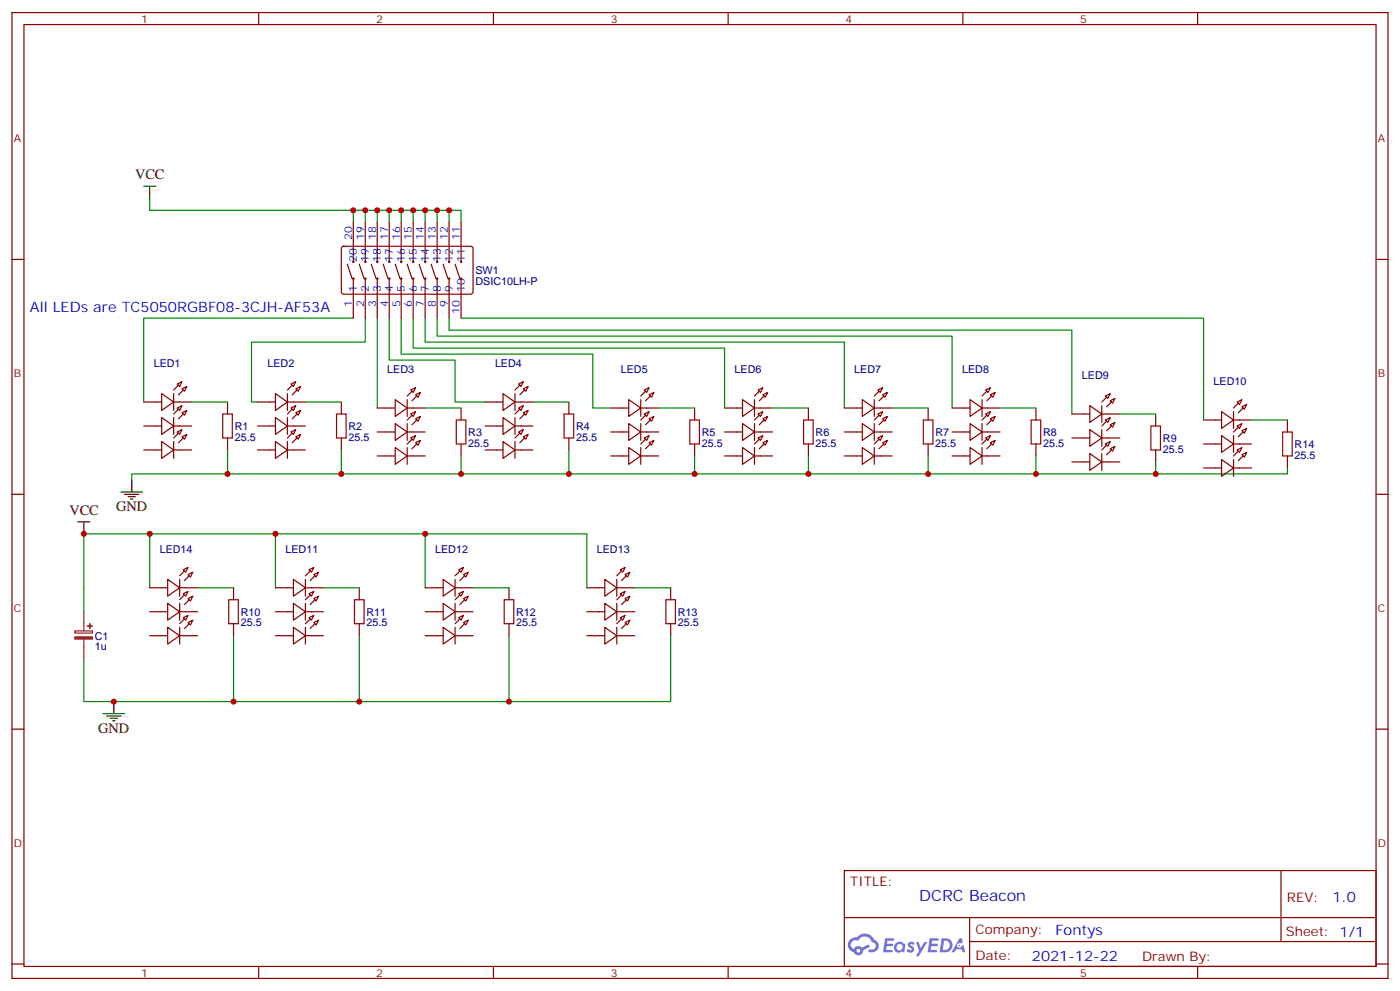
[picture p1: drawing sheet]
<svg xmlns="http://www.w3.org/2000/svg" width="412mm" height="292mm" viewBox="0 0 412 292" stroke-linecap="round" stroke-linejoin="round" font-family="sans-serif">
<g fill="none" stroke="#870000" stroke-width=".35">
<path d="M3.5 3.7h405.4v284.3h-405.4zM7.1 7.2h398.2v277.3h-398.2zM76.2 3.7v3.5M145.3 3.7v3.5M214.5 3.7v3.5M283.6 3.7v3.5M352.8 3.7v3.5M3.5 76.4h3.6M405.3 76.4h3.6M3.5 145.5h3.6M405.3 145.5h3.6M3.5 214.7h3.6"/>
<path d="M405.3 214.7h3.6M248.7 256.3h156.6v28.2h-156.6zM377.3 256.3v20.9M248.7 270.1h156.5M285.6 277.2h119.6M285.6 270.1v14.2M3.5 283.8h3.6M76.2 284.5v3.5M145.3 284.5v3.5M214.5 284.5v3.5M283.6 284.5v3.5M352.8 284.5v3.5"/>
<path d="M405.3 283.8h3.6"/>
</g>
<g fill="#5487ff">
<path d="M267.7 277.5a1.22 1.22 0 0 1 1.7 .2l-.4 .6a.47 .47 0 0 0-.3-.4 .47 .47 0 0 0-.5 .2l.1 .2a1.14 1.14 0 0 1 .8 1.8 1.14 1.14 0 0 1-1.9 0l-.2-.2 .5-.6 .7 .5a.29 .29 0 0 0 .3-.3 .29 .29 0 0 0-.2-.3 1.04 1.04 0 0 1-.6-1.7z"/>
<path d="M260.7 276.2h2.4l.3 .2-.2 .5-1.8 .1-.1 .8h1.5l.3 .4-.3 .4h-1.6l-.2 1.1h1.7l.2 .3-.2 .3-2.6 .1z"/>
<path d="M273.8 276.2h2.4l.3 .2-.1 .5-1.8 .1-.2 .8h1.6l.3 .4-.4 .4-1.6-.1-.1 1.1 1.7 .1 .2 .3-.2 .3-2.6 .1z"/>
<path d="M282.6 276.2h.7l.3 1.3-.6 .3a.69 .69 0 0 0-1 .3 .69 .69 0 0 0 .4 .9 .69 .69 0 0 0 .9-.6l.5-.2 .6 2.2h-.8l-.2-.9h-1.8l-.5 .9h-.8z"/>
<path d="M269.8 277.3h.8l.6 1.8 1.1-1.8h.9l-2.6 4.2h-.8l.9-1.5z"/>
<path d="M277.4 276.2l-.6 4.2h1.3a2.11 2.11 0 0 0 2.5-2.1 2.11 2.11 0 0 0-2.5-2.1zM278.1 277a1.39 1.39 0 0 1 1.7 1.4 1.39 1.39 0 0 1-1.8 1.2h-.3z"/>
<path d="M263.7 277.8a1.54 1.54 0 0 0-.1 2.2 1.54 1.54 0 0 0 2.2 .1l.6 .3 .3-2.3-.2-.3h-.4a1.49 1.49 0 0 0-2.4 0zM264 278.8a.94 .94 0 0 1 1.8 0 .94 .94 0 0 1-1.8 0z"/>
<path d="M250.4 276.6a2.18 2.18 0 0 0 1.1 3.7 1.44 1.44 0 0 0 1.6 .9 1.44 1.44 0 0 0 1.2-1.4l2-1.1-.5-.7-1.9 1a1.47 1.47 0 0 0-2.4 .4 1.39 1.39 0 0 1-.7-1.9 1.39 1.39 0 0 1 2-.5 2.12 2.12 0 0 1 2.2-1.3 2.12 2.12 0 0 1 1.9 1.7 1.14 1.14 0 0 1 1.1 1.4 1.14 1.14 0 0 1-1.7 .7 .43 .43 0 0 0-.5 .4 .43 .43 0 0 0 .4 .5 1.98 1.98 0 0 0 2.5-1.2 1.98 1.98 0 0 0-1.2-2.6 3.1 3.1 0 0 0-5.3-.6l-.9 .1zM252.3 279.9a.55 .55 0 0 1 1.1 0 .55 .55 0 0 1-1.1 0z"/>
<circle cx="282.6" cy="278.3" r=".26"/>
</g>
<g fill="none" stroke="#008700" stroke-width=".35">
<path d="M44.1 58.4v3.5h91.7v3.5M104.1 61.9v3.5M107.6 61.9v3.5M111.1 61.9v3.5M114.7 61.9v3.5M118.2 61.9v3.5M121.7 61.9v3.5M125.2 61.9v3.5M128.8 61.9v3.5M132.3 61.9v3.5M104.1 93.7h-61.8v24.7M107.6 93.7v7h-33.5v17.7h1.7"/>
<path d="M111.1 93.7v26.4M114.7 93.7v12.3h19.4v12.4h8.8M118.2 93.7v10.5h56.4v15.9h5.3M121.7 93.7v8.8h91.7v17.6M125.2 93.7v7h123.5v19.4M128.8 93.7v5.3h151.7v21.1M132.3 93.7v3.5h183.4v24.7M135.8 93.7h218.7v29.9M56.4 118.4h10.6M90 118.4h10.5M157 118.4h10.6M67 132.5v7"/>
<path d="M100.5 132.5v7M125.2 120.1h10.6M135.8 134.2v5.3M167.6 132.5v7M194 120.1h10.6M204.6 134.2v5.3M227.5 120.1h10.6M238.1 134.2v5.3M262.8 120.1h10.6M273.4 134.2v5.3M294.6 120.1h10.6M305.2 134.2v5.3"/>
<path d="M329.8 121.9h10.6M340.4 136v3.5h-301.6v1.8M368.7 123.6h10.5M379.2 137.8v1.7h-38.8M44.1 157.2v15.8M81.1 157.2h44.1v15.8M125.2 157.2h47.7v15.8M58.2 173h10.6M81.1 173v-15.8h-56.4v22.9M95.2 173h10.6M139.3 173h10.6M187 173h10.6"/>
<path d="M68.8 187.1v19.5M105.8 187.1v19.5M149.9 187.1v19.5M197.6 187.1v19.5h-172.9v-12.4"/>
</g>
<path d="M22 185.7h5.2v.7h-5.2zM24.7 180.1v5.6M24.7 188.2v6" fill="none" stroke="#8c2424" stroke-width=".35"/>
<g fill="#8c2424" stroke="#8c2424" stroke-width=".35">
<path d="M22 187.5h5.2v.6h-5.2z"/>
<path d="M25.8 184.3l1.4 .1z"/>
<path d="M26.4 183.6l.1 1.4z"/>
</g>
<g fill="none" stroke="#870000" stroke-width=".35">
<path d="M100.8 72.7l.4-.2 37.7 .1 .4 .6v13l-.7 .4-37.6-.1-.5-.6v-12.7zM102.3 77.8l1.4 4.2M104.1 65.4v11.7M105.8 77.8l1.4 4.2M107.6 65.4v11.7M109.4 77.8l1.4 4.2M111.1 65.4v11.7M112.9 77.8l1.4 4.2M114.7 65.4v11.7M116.4 77.8l1.4 4.2M118.2 65.4v11.7M119.9 77.8l1.5 4.2"/>
<path d="M121.7 65.4v11.7M123.5 77.8l1.4 4.2M125.2 65.4v11.7M127 77.8l1.4 4.2M128.8 65.4v11.7M130.5 77.8l1.4 4.2M132.3 65.4v11.7M134.1 77.8l1.4 4.2M135.8 65.4v11.7M104.1 82v11.7M107.6 82v11.7M111.1 82v11.7"/>
<path d="M114.7 82v11.7M118.2 82v11.7M121.7 82v11.7M125.2 82v11.7M128.8 82v11.7M132.3 82v11.7M135.8 82v11.7M42.3 118.4h5.3M47.6 115.9l3.6 2.5-3.6 2.4zM51.2 118.4h5.2M51.2 115.9v4.9M52.2 113.1l1.4-.7-.7 1.4z"/>
<path d="M53.6 114.5l1.4-.7-.7 1.4zM67 118.4v3.5M75.8 118.4h5.3M81.1 115.9l3.6 2.5-3.6 2.4zM84.7 118.4h5.3M84.7 115.9v4.9M85.7 113.1l1.4-.7-.7 1.4zM87.1 114.5l1.4-.7-.7 1.4zM100.5 118.4v3.5M116.4 117.7l3.5 2.4-3.5 2.5zM119.9 117.7v4.9M121 114.8l1.4-.7-.7 1.4z"/>
<path d="M122.4 116.2l1.4-.7-.7 1.4zM142.9 118.4h5.3M148.2 115.9l3.5 2.5-3.5 2.4zM151.7 115.9v4.9M151.7 118.4h5.3M152.8 113.1l1.4-.7-.7 1.4zM154.2 114.5l1.4-.7-.7 1.4zM167.6 118.4v3.5M185.2 117.7l3.5 2.4-3.5 2.5zM188.7 117.7v4.9M189.8 114.8l1.4-.7-.7 1.4zM191.2 116.2l1.4-.7-.7 1.4z"/>
<path d="M218.7 117.7l3.5 2.4-3.5 2.5zM222.2 117.7v4.9M223.3 114.8l1.4-.7-.7 1.4zM224.7 116.2l1.4-.7-.7 1.4zM254 117.7l3.5 2.4-3.5 2.5zM257.5 117.7v4.9M258.6 114.8l1.4-.7-.7 1.4zM260 116.2l1.4-.7-.7 1.4zM285.8 117.7l3.5 2.4-3.5 2.5zM289.3 117.7v4.9M290.3 114.8l1.4-.7-.7 1.4zM291.7 116.2l1.5-.7-.7 1.4z"/>
<path d="M321 119.4l3.6 2.5-3.6 2.5zM324.6 119.4v5M325.6 116.6l1.4-.7-.7 1.4zM327 118l1.4-.7-.7 1.4zM364.4 118.4l1.4-.7-.7 1.4zM365.8 119.8l1.4-.7-.7 1.4zM42.3 132.5h5.3M42.3 125.4h5.3M47.6 130l3.6 2.5-3.6 2.4zM47.6 122.9l3.6 2.5-3.6 2.5zM51.2 132.5h5.2M51.2 125.4h5.2"/>
<path d="M51.2 122.9v5M51.2 130v4.9M52.2 127.2l1.4-.7-.7 1.4zM52.2 120.1l1.4-.7-.7 1.4zM53.6 128.6l1.4-.7-.7 1.4zM53.6 121.5l1.4-.7-.7 1.4zM67 128.9v3.6M75.8 132.5h5.3M75.8 125.4h5.3M81.1 130l3.6 2.5-3.6 2.4zM81.1 122.9l3.6 2.5-3.6 2.5zM84.7 132.5h5.3"/>
<path d="M84.7 125.4h5.3M84.7 122.9v5M84.7 130v4.9M85.7 127.2l1.4-.7-.7 1.4zM85.7 120.1l1.4-.7-.7 1.4zM87.1 128.6l1.4-.7-.7 1.4zM87.1 121.5l1.4-.7-.7 1.4zM100.5 128.9v3.6M111.1 134.2h5.3M111.1 120.1h5.3M111.1 127.2h5.3M116.4 131.8l3.5 2.4-3.5 2.5z"/>
<path d="M116.4 124.7l3.5 2.5-3.5 2.4zM119.9 134.2h5.3M119.9 120.1h5.3M119.9 127.2h5.3M119.9 124.7v4.9M119.9 131.8v4.9M121 128.9l1.4-.7-.7 1.4zM121 121.9l1.4-.7-.7 1.4zM122.4 130.4l1.4-.8-.7 1.5zM122.4 123.3l1.4-.7-.7 1.4zM135.8 120.1v3.5M135.8 130.7v3.5"/>
<path d="M142.9 132.5h5.3M142.9 125.4h5.3M148.2 130l3.5 2.5-3.5 2.4zM148.2 122.9l3.5 2.5-3.5 2.5zM151.7 132.5h5.3M151.7 122.9v5M151.7 130v4.9M151.7 125.4h5.3M152.8 127.2l1.4-.7-.7 1.4zM152.8 120.1l1.4-.7-.7 1.4zM154.2 128.6l1.4-.7-.7 1.4zM154.2 121.5l1.4-.7-.7 1.4z"/>
<path d="M167.6 128.9v3.6M179.9 134.2h5.3M179.9 120.1h5.3M179.9 127.2h5.3M185.2 131.8l3.5 2.4-3.5 2.5zM185.2 124.7l3.5 2.5-3.5 2.4zM188.7 134.2h5.3M188.7 120.1h5.3M188.7 127.2h5.3M188.7 124.7v4.9M188.7 131.8v4.9M189.8 128.9l1.4-.7-.7 1.4z"/>
<path d="M189.8 121.9l1.4-.7-.7 1.4zM191.2 130.4l1.4-.8-.7 1.5zM191.2 123.3l1.4-.7-.7 1.4zM204.6 120.1v3.5M204.6 130.7v3.5M213.4 134.2h5.3M213.4 120.1h5.3M213.4 127.2h5.3M218.7 131.8l3.5 2.4-3.5 2.5zM218.7 124.7l3.5 2.5-3.5 2.4zM222.2 134.2h5.3M222.2 120.1h5.3"/>
<path d="M222.2 127.2h5.3M222.2 124.7v4.9M222.2 131.8v4.9M223.3 128.9l1.4-.7-.7 1.4zM223.3 121.9l1.4-.7-.7 1.4zM224.7 130.4l1.4-.8-.7 1.5zM224.7 123.3l1.4-.7-.7 1.4zM238.1 120.1v3.5M238.1 130.7v3.5M248.7 134.2h5.3M248.7 120.1h5.3M248.7 127.2h5.3"/>
<path d="M254 131.8l3.5 2.4-3.5 2.5zM254 124.7l3.5 2.5-3.5 2.4zM257.5 134.2h5.3M257.5 120.1h5.3M257.5 127.2h5.3M257.5 124.7v4.9M257.5 131.8v4.9M258.6 128.9l1.4-.7-.7 1.4zM258.6 121.9l1.4-.7-.7 1.4zM260 130.4l1.4-.8-.7 1.5zM260 123.3l1.4-.7-.7 1.4zM273.4 120.1v3.5"/>
<path d="M273.4 130.7v3.5M280.5 134.2h5.3M280.5 120.1h5.3M280.5 127.2h5.3M285.8 131.8l3.5 2.4-3.5 2.5zM285.8 124.7l3.5 2.5-3.5 2.4zM289.3 134.2h5.3M289.3 124.7v4.9M289.3 131.8v4.9M289.3 120.1h5.3M289.3 127.2h5.3M290.3 128.9l1.4-.7-.7 1.4z"/>
<path d="M290.3 121.9l1.4-.7-.7 1.4zM291.7 130.4l1.5-.8-.7 1.5zM291.7 123.3l1.5-.7-.7 1.4zM305.2 120.1v3.5M305.2 130.7v3.5M315.7 136h5.3M315.7 121.9h5.3M315.7 128.9h5.3M321 133.5l3.6 2.5-3.6 2.5zM321 126.5l3.6 2.4-3.6 2.5zM324.6 136h5.2M324.6 126.5v4.9"/>
<path d="M324.6 133.5v5M324.6 121.9h5.2M324.6 128.9h5.2M325.6 130.7l1.4-.7-.7 1.4zM325.6 123.6l1.4-.7-.7 1.5zM327 132.1l1.4-.7-.7 1.4zM327 125.1l1.4-.7-.7 1.4zM340.4 121.9v3.5M340.4 132.5v3.5M354.5 137.8h5.3M354.5 123.6h5.3M354.5 130.7h5.3"/>
<path d="M359.8 135.3l3.6 2.5-3.6 2.4zM359.8 121.2l3.6 2.4-3.6 2.5zM359.8 128.2l3.6 2.5-3.6 2.5zM363.4 137.8h5.3M363.4 121.2v4.9M363.4 128.2v5M363.4 135.3v4.9M363.4 123.6h5.3M363.4 130.7h5.3M364.4 132.5l1.4-.7-.7 1.4zM364.4 125.4l1.4-.7-.7 1.4zM365.8 133.9l1.4-.7-.7 1.4z"/>
<path d="M365.8 126.8l1.4-.7-.7 1.4zM379.2 123.6v3.6M379.2 134.2v3.6M44.1 173h5.3M49.4 170.6l3.5 2.4-3.5 2.5zM49.4 177.6l3.5 2.5-3.5 2.5zM52.9 173h5.3M52.9 170.6v4.9M52.9 177.6v5M54 167.7l1.4-.7-.7 1.5zM54 174.8l1.4-.7-.7 1.4zM55.4 169.2l1.4-.7-.7 1.4z"/>
<path d="M55.4 176.2l1.4-.7-.7 1.4zM68.8 173v3.6M81.1 173h5.3M86.4 170.6l3.6 2.4-3.6 2.5zM86.4 177.6l3.6 2.5-3.6 2.5zM90 173h5.2M90 170.6v4.9M90 177.6v5M91 167.7l1.4-.7-.7 1.5zM91 174.8l1.4-.7-.7 1.4zM92.4 169.2l1.4-.7-.7 1.4zM92.4 176.2l1.4-.7-.7 1.4z"/>
<path d="M105.8 173v3.6M125.2 173h5.3M130.5 170.6l3.6 2.4-3.6 2.5zM130.5 177.6l3.6 2.5-3.6 2.5zM134.1 173h5.2M134.1 170.6v4.9M134.1 177.6v5M135.1 167.7l1.4-.7-.7 1.5zM135.1 174.8l1.4-.7-.7 1.4zM136.5 169.2l1.4-.7-.7 1.4zM136.5 176.2l1.4-.7-.7 1.4zM149.9 173v3.6"/>
<path d="M172.9 173h5.3M178.2 170.6l3.5 2.4-3.5 2.5zM178.2 177.6l3.5 2.5-3.5 2.5zM181.7 170.6v4.9M181.7 177.6v5M181.7 173h5.3M182.7 167.7l1.4-.7-.7 1.5zM182.7 174.8l1.4-.7-.7 1.4zM184.1 169.2l1.5-.7-.7 1.4zM184.1 176.2l1.5-.7-.7 1.4zM197.6 173v3.6M44.1 187.1h5.3"/>
<path d="M44.1 180.1h5.3M49.4 184.7l3.5 2.4-3.5 2.5zM52.9 187.1h5.3M52.9 180.1h5.3M52.9 184.7v4.9M54 181.9l1.4-.7-.7 1.4zM55.4 183.3l1.4-.7-.7 1.4zM68.8 183.6v3.5M81.1 187.1h5.3M81.1 180.1h5.3M86.4 184.7l3.6 2.4-3.6 2.5zM90 187.1h5.2"/>
<path d="M90 180.1h5.2M90 184.7v4.9M91 181.9l1.4-.7-.7 1.4zM92.4 183.3l1.4-.7-.7 1.4zM105.8 183.6v3.5M125.2 187.1h5.3M125.2 180.1h5.3M130.5 184.7l3.6 2.4-3.6 2.5zM134.1 187.1h5.2M134.1 180.1h5.2M134.1 184.7v4.9M135.1 181.9l1.4-.7-.7 1.4z"/>
<path d="M136.5 183.3l1.4-.7-.7 1.4zM149.9 183.6v3.5M172.9 187.1h5.3M172.9 180.1h5.3M178.2 184.7l3.5 2.4-3.5 2.5zM181.7 187.1h5.3M181.7 184.7v4.9M181.7 180.1h5.3M182.7 181.9l1.4-.7-.7 1.4zM184.1 183.3l1.5-.7-.7 1.4zM197.6 183.6v3.5"/>
<circle cx="104.1" cy="77.1" r=".18"/>
<circle cx="107.6" cy="77.1" r=".18"/>
<circle cx="111.1" cy="77.1" r=".18"/>
<circle cx="114.7" cy="77.1" r=".18"/>
<circle cx="118.2" cy="77.1" r=".18"/>
<circle cx="121.7" cy="77.1" r=".18"/>
<circle cx="125.2" cy="77.1" r=".18"/>
<circle cx="128.8" cy="77.1" r=".18"/>
<circle cx="132.3" cy="77.1" r=".18"/>
<circle cx="135.8" cy="77.1" r=".18"/>
<circle cx="104.1" cy="82" r=".18"/>
<circle cx="107.6" cy="82" r=".18"/>
<circle cx="111.1" cy="82" r=".18"/>
<circle cx="114.7" cy="82" r=".18"/>
<circle cx="118.2" cy="82" r=".18"/>
<circle cx="121.7" cy="82" r=".18"/>
<circle cx="125.2" cy="82" r=".18"/>
<circle cx="128.8" cy="82" r=".18"/>
<circle cx="132.3" cy="82" r=".18"/>
<circle cx="135.8" cy="82" r=".18"/>
</g>
<g fill="none" stroke="#000" stroke-width=".35">
<path d="M42.3 54.9h3.6M44.1 54.9v3.5M22.9 153.6h3.6M24.7 153.6v3.6M35.6 144.8h6.4M36.7 145.5h4.2M37.7 146.2h2.2M38.5 146.9h.7M38.8 141.3v3.5M30.3 210.1h6.4M31.4 210.8h4.2M32.5 211.5h2.1"/>
<path d="M33.2 212.2h.7M33.5 206.6v3.5"/>
</g>
<g fill="#870000" stroke="#870000" stroke-width=".35">
<path d="M364.8 135.6l1.4-1.4z"/>
<path d="M364.8 132.8l-1.4 1.4z"/>
<path d="M364.8 121.5l1.4-1.4z"/>
<path d="M364.8 118.7l-1.4 1.4z"/>
<path d="M363.4 127.2l1.4-1.4z"/>
<path d="M366.2 127.2l-1.4 1.4z"/>
<path d="M183.1 185l1.4-1.4z"/>
<path d="M183.1 182.2l-1.4 1.4z"/>
<path d="M183.1 170.9l1.4-1.4z"/>
<path d="M181.7 169.5l1.4-1.4z"/>
<path d="M181.7 176.6l1.4-1.4z"/>
<path d="M183.1 178l1.4-1.4z"/>
<path d="M135.5 185l1.4-1.4z"/>
<path d="M135.5 182.2l-1.4 1.4z"/>
<path d="M135.5 170.9l1.4-1.4z"/>
<path d="M134.1 169.5l1.4-1.4z"/>
<path d="M134.1 176.6l1.4-1.4z"/>
<path d="M135.5 178l1.4-1.4z"/>
<path d="M91.4 185l1.4-1.4z"/>
<path d="M90 183.6l1.4-1.4z"/>
<path d="M91.4 170.9l1.4-1.4z"/>
<path d="M90 169.5l1.4-1.4z"/>
<path d="M90 176.6l1.4-1.4z"/>
<path d="M91.4 178l1.4-1.4z"/>
<path d="M54.3 185l1.4-1.4z"/>
<path d="M52.9 183.6l1.4-1.4z"/>
<path d="M55.7 169.5l-1.4 1.4z"/>
<path d="M52.9 169.5l1.4-1.4z"/>
<path d="M52.9 176.6l1.4-1.4z"/>
<path d="M55.7 176.6l-1.4 1.4z"/>
<path d="M326 133.9l1.4-1.4z"/>
<path d="M324.6 132.5l1.4-1.4z"/>
<path d="M326 119.8l1.4-1.4z"/>
<path d="M326 116.9l-1.4 1.5z"/>
<path d="M324.6 125.4l1.4-1.4z"/>
<path d="M326 126.8l1.4-1.4z"/>
<path d="M292.1 130.7l-1.4 1.4z"/>
<path d="M289.3 130.7l1.4-1.4z"/>
<path d="M290.7 118l1.4-1.4z"/>
<path d="M290.7 115.2l-1.4 1.4z"/>
<path d="M289.3 123.6l1.4-1.4z"/>
<path d="M292.1 123.6l-1.4 1.5z"/>
<path d="M260.3 130.7l-1.4 1.4z"/>
<path d="M257.5 130.7l1.4-1.4z"/>
<path d="M258.9 118l1.4-1.4z"/>
<path d="M258.9 115.2l-1.4 1.4z"/>
<path d="M257.5 123.6l1.4-1.4z"/>
<path d="M260.3 123.6l-1.4 1.5z"/>
<path d="M223.7 132.1l1.4-1.4z"/>
<path d="M222.2 130.7l1.5-1.4z"/>
<path d="M223.7 118l1.4-1.4z"/>
<path d="M222.2 116.6l1.5-1.4z"/>
<path d="M222.2 123.6l1.5-1.4z"/>
<path d="M223.7 125.1l1.4-1.5z"/>
<path d="M191.6 130.7l-1.5 1.4z"/>
<path d="M188.7 130.7l1.4-1.4z"/>
<path d="M190.1 118l1.5-1.4z"/>
<path d="M188.7 116.6l1.4-1.4z"/>
<path d="M188.7 123.6l1.4-1.4z"/>
<path d="M191.6 123.6l-1.5 1.5z"/>
<path d="M154.5 128.9l-1.4 1.5z"/>
<path d="M151.7 128.9l1.4-1.4z"/>
<path d="M153.1 116.2l1.4-1.4z"/>
<path d="M151.7 114.8l1.4-1.4z"/>
<path d="M151.7 121.9l1.4-1.4z"/>
<path d="M153.1 123.3l1.4-1.4z"/>
<path d="M121.4 132.1l1.4-1.4z"/>
<path d="M119.9 130.7l1.5-1.4z"/>
<path d="M121.4 118l1.4-1.4z"/>
<path d="M121.4 115.2l-1.5 1.4z"/>
<path d="M119.9 123.6l1.5-1.4z"/>
<path d="M121.4 125.1l1.4-1.5z"/>
<path d="M87.5 128.9l-1.4 1.5z"/>
<path d="M84.7 128.9l1.4-1.4z"/>
<path d="M86.1 116.2l1.4-1.4z"/>
<path d="M84.7 114.8l1.4-1.4z"/>
<path d="M84.7 121.9l1.4-1.4z"/>
<path d="M86.1 123.3l1.4-1.4z"/>
<path d="M52.6 130.4l1.4-1.5z"/>
<path d="M51.2 128.9l1.4-1.4z"/>
<path d="M52.6 116.2l1.4-1.4z"/>
<path d="M52.6 113.4l-1.4 1.4z"/>
<path d="M52.6 120.5l-1.4 1.4z"/>
<path d="M52.6 123.3l1.4-1.4z"/>
</g>
<g fill="none" stroke="#a10000" stroke-width=".35">
<path d="M65.6 121.9h2.8v7h-2.8zM99.1 121.9h2.9v7h-2.9zM134.4 123.6h2.8v7.1h-2.8zM166.2 121.9h2.8v7h-2.8zM203.2 123.6h2.8v7.1h-2.8zM236.7 123.6h2.8v7.1h-2.8zM272 123.6h2.8v7.1h-2.8zM303.7 123.6h2.9v7.1h-2.9zM339 125.4h2.8v7.1h-2.8zM377.8 127.2h2.8v7h-2.8zM67.4 176.6h2.8v7h-2.8zM104.4 176.6h2.8v7h-2.8z"/>
<path d="M148.5 176.6h2.8v7h-2.8zM196.1 176.6h2.9v7h-2.9z"/>
</g>
<g fill="#c00">
<circle cx="44.1" cy="157.2" r=".88"/>
<circle cx="33.5" cy="206.6" r=".88"/>
<circle cx="24.7" cy="157.2" r=".88"/>
<circle cx="68.8" cy="206.6" r=".88"/>
<circle cx="105.8" cy="206.6" r=".88"/>
<circle cx="149.9" cy="206.6" r=".88"/>
<circle cx="125.2" cy="157.2" r=".88"/>
<circle cx="81.1" cy="157.2" r=".88"/>
<circle cx="340.4" cy="139.5" r=".88"/>
<circle cx="132.3" cy="61.9" r=".88"/>
<circle cx="128.8" cy="61.9" r=".88"/>
<circle cx="125.2" cy="61.9" r=".88"/>
<circle cx="121.7" cy="61.9" r=".88"/>
<circle cx="118.2" cy="61.9" r=".88"/>
<circle cx="114.7" cy="61.9" r=".88"/>
<circle cx="111.1" cy="61.9" r=".88"/>
<circle cx="107.6" cy="61.9" r=".88"/>
<circle cx="104.1" cy="61.9" r=".88"/>
<circle cx="67" cy="139.5" r=".88"/>
<circle cx="100.5" cy="139.5" r=".88"/>
<circle cx="135.8" cy="139.5" r=".88"/>
<circle cx="167.6" cy="139.5" r=".88"/>
<circle cx="204.6" cy="139.5" r=".88"/>
<circle cx="238.1" cy="139.5" r=".88"/>
<circle cx="273.4" cy="139.5" r=".88"/>
<circle cx="305.2" cy="139.5" r=".88"/>
</g>
<text font-size="4.6" fill="#00f" x="270.8" y="265.3">DCRC Beacon</text>
<g font-size="4.2">
<text x="39.8" y="52.7">VCC</text>
<text x="20.4" y="151.5">VCC</text>
<text x="34.2" y="150.5">GND</text>
<text x="28.9" y="215.7">GND</text>
</g>
<g font-size="4.2" fill="#00f">
<text x="8.8" y="91.9">All LEDs are TC5050RGBF08-3CJH-AF53A</text>
<text x="392.5" y="265.6">1.0</text>
<text x="310.9" y="275.1">Fontys</text>
<text x="304" y="282.9">2021-12-22</text>
</g>
<g font-size="3.9" fill="#800">
<text x="250.5" y="260.9">TITLE:</text>
<text x="379.1" y="265.6">REV:</text>
<text x="287.4" y="275.1">Company:</text>
<text x="378.7" y="275.7">Sheet: 1/1</text>
<text x="287.4" y="282.8">Date:</text>
<text x="336.4" y="282.8">Drawn By:</text>
</g>
<g font-size="3.2" fill="#800">
<text x="41.6" y="6.7">1</text>
<text x="110.8" y="6.7">2</text>
<text x="179.9" y="6.7">3</text>
<text x="249.1" y="6.7">4</text>
<text x="318.2" y="6.7">5</text>
<text x="4.1" y="41.8">A</text>
<text x="405.9" y="41.8">A</text>
<text x="4.1" y="110.9">B</text>
<text x="405.9" y="110.9">B</text>
<text x="4.1" y="180.1">C</text>
<text x="405.9" y="180.1">C</text>
<text x="4.1" y="249.2">D</text>
<text x="405.9" y="249.2">D</text>
<text x="41.6" y="287.5">1</text>
<text x="110.8" y="287.5">2</text>
<text x="179.9" y="287.5">3</text>
<text x="249.1" y="287.5">4</text>
<text x="318.2" y="287.5">5</text>
</g>
<g font-size="3.2" fill="#00f">
<text x="103.7" y="70.7" transform="rotate(-90 103.7 70.7)">20</text>
<text x="107.2" y="70.7" transform="rotate(-90 107.2 70.7)">19</text>
<text x="110.8" y="70.7" transform="rotate(-90 110.8 70.7)">18</text>
<text x="114.3" y="70.7" transform="rotate(-90 114.3 70.7)">17</text>
<text x="117.8" y="70.7" transform="rotate(-90 117.8 70.7)">16</text>
<text x="121.4" y="70.7" transform="rotate(-90 121.4 70.7)">15</text>
<text x="124.9" y="70.7" transform="rotate(-90 124.9 70.7)">14</text>
<text x="128.4" y="70.7" transform="rotate(-90 128.4 70.7)">13</text>
<text x="131.9" y="70.7" transform="rotate(-90 131.9 70.7)">12</text>
<text x="135.5" y="70.7" transform="rotate(-90 135.5 70.7)">11</text>
<text x="105.1" y="77.2" transform="rotate(-90 105.1 77.2)">20</text>
<text x="108.7" y="77.2" transform="rotate(-90 108.7 77.2)">19</text>
<text x="112.2" y="77.2" transform="rotate(-90 112.2 77.2)">18</text>
<text x="115.7" y="77.2" transform="rotate(-90 115.7 77.2)">17</text>
<text x="119.2" y="77.2" transform="rotate(-90 119.2 77.2)">16</text>
<text x="122.8" y="77.2" transform="rotate(-90 122.8 77.2)">15</text>
<text x="126.3" y="77.2" transform="rotate(-90 126.3 77.2)">14</text>
<text x="129.8" y="77.2" transform="rotate(-90 129.8 77.2)">13</text>
<text x="133.3" y="77.2" transform="rotate(-90 133.3 77.2)">12</text>
<text x="136.9" y="77.2" transform="rotate(-90 136.9 77.2)">11</text>
<text x="105.1" y="85.9" transform="rotate(-90 105.1 85.9)">1</text>
<text x="108.7" y="85.9" transform="rotate(-90 108.7 85.9)">2</text>
<text x="112.2" y="85.9" transform="rotate(-90 112.2 85.9)">3</text>
<text x="115.7" y="85.9" transform="rotate(-90 115.7 85.9)">4</text>
<text x="119.2" y="85.9" transform="rotate(-90 119.2 85.9)">5</text>
<text x="122.8" y="85.9" transform="rotate(-90 122.8 85.9)">6</text>
<text x="126.3" y="85.9" transform="rotate(-90 126.3 85.9)">7</text>
<text x="129.8" y="85.9" transform="rotate(-90 129.8 85.9)">8</text>
<text x="133.3" y="85.9" transform="rotate(-90 133.3 85.9)">9</text>
<text x="136.9" y="85.9" transform="rotate(-90 136.9 85.9)">10</text>
<text x="103.7" y="90.4" transform="rotate(-90 103.7 90.4)">1</text>
<text x="107.2" y="90.4" transform="rotate(-90 107.2 90.4)">2</text>
<text x="110.8" y="90.4" transform="rotate(-90 110.8 90.4)">3</text>
<text x="114.3" y="90.4" transform="rotate(-90 114.3 90.4)">4</text>
<text x="117.8" y="90.4" transform="rotate(-90 117.8 90.4)">5</text>
<text x="121.4" y="90.4" transform="rotate(-90 121.4 90.4)">6</text>
<text x="124.9" y="90.4" transform="rotate(-90 124.9 90.4)">7</text>
<text x="128.4" y="90.4" transform="rotate(-90 128.4 90.4)">8</text>
<text x="131.9" y="90.4" transform="rotate(-90 131.9 90.4)">9</text>
<text x="135.5" y="92.4" transform="rotate(-90 135.5 92.4)">10</text>
</g>
<g font-size="3.2" fill="#000080">
<text x="140.1" y="83.8">DSIC10LH-P</text>
<text x="140.1" y="80.6">SW1</text>
<text x="45.3" y="108.1">LED1</text>
<text x="78.8" y="108.1">LED2</text>
<text x="114.1" y="109.9">LED3</text>
<text x="145.8" y="108.1">LED4</text>
<text x="182.9" y="109.9">LED5</text>
<text x="216.4" y="109.9">LED6</text>
<text x="251.6" y="109.9">LED7</text>
<text x="283.4" y="109.9">LED8</text>
<text x="318.7" y="111.7">LED9</text>
<text x="357.5" y="113.4">LED10</text>
<text x="69.1" y="129.7">25.5</text>
<text x="69.1" y="126.6">R1</text>
<text x="102.7" y="129.7">25.5</text>
<text x="102.7" y="126.6">R2</text>
<text x="137.9" y="131.5">25.5</text>
<text x="137.9" y="128.3">R3</text>
<text x="169.7" y="129.7">25.5</text>
<text x="169.7" y="126.6">R4</text>
<text x="206.7" y="131.5">25.5</text>
<text x="206.7" y="128.3">R5</text>
<text x="240.2" y="131.5">25.5</text>
<text x="240.2" y="128.3">R6</text>
<text x="275.5" y="131.5">25.5</text>
<text x="275.5" y="128.3">R7</text>
<text x="307.3" y="131.5">25.5</text>
<text x="307.3" y="128.3">R8</text>
<text x="342.6" y="130.1">R9</text>
<text x="381.4" y="131.9">R14</text>
<text x="342.5" y="133.3">25.5</text>
<text x="381.4" y="135">25.5</text>
<text x="47" y="162.8">LED14</text>
<text x="84.1" y="162.8">LED11</text>
<text x="128.2" y="162.8">LED12</text>
<text x="175.8" y="162.8">LED13</text>
<text x="70.9" y="184.4">25.5</text>
<text x="70.9" y="181.2">R10</text>
<text x="107.9" y="184.4">25.5</text>
<text x="108" y="181.2">R11</text>
<text x="152" y="184.4">25.5</text>
<text x="152.1" y="181.2">R12</text>
<text x="199.7" y="184.4">25.5</text>
<text x="199.7" y="181.2">R13</text>
<text x="27.9" y="191.5">1u</text>
<text x="27.9" y="188.3">C1</text>
</g>
</svg>
